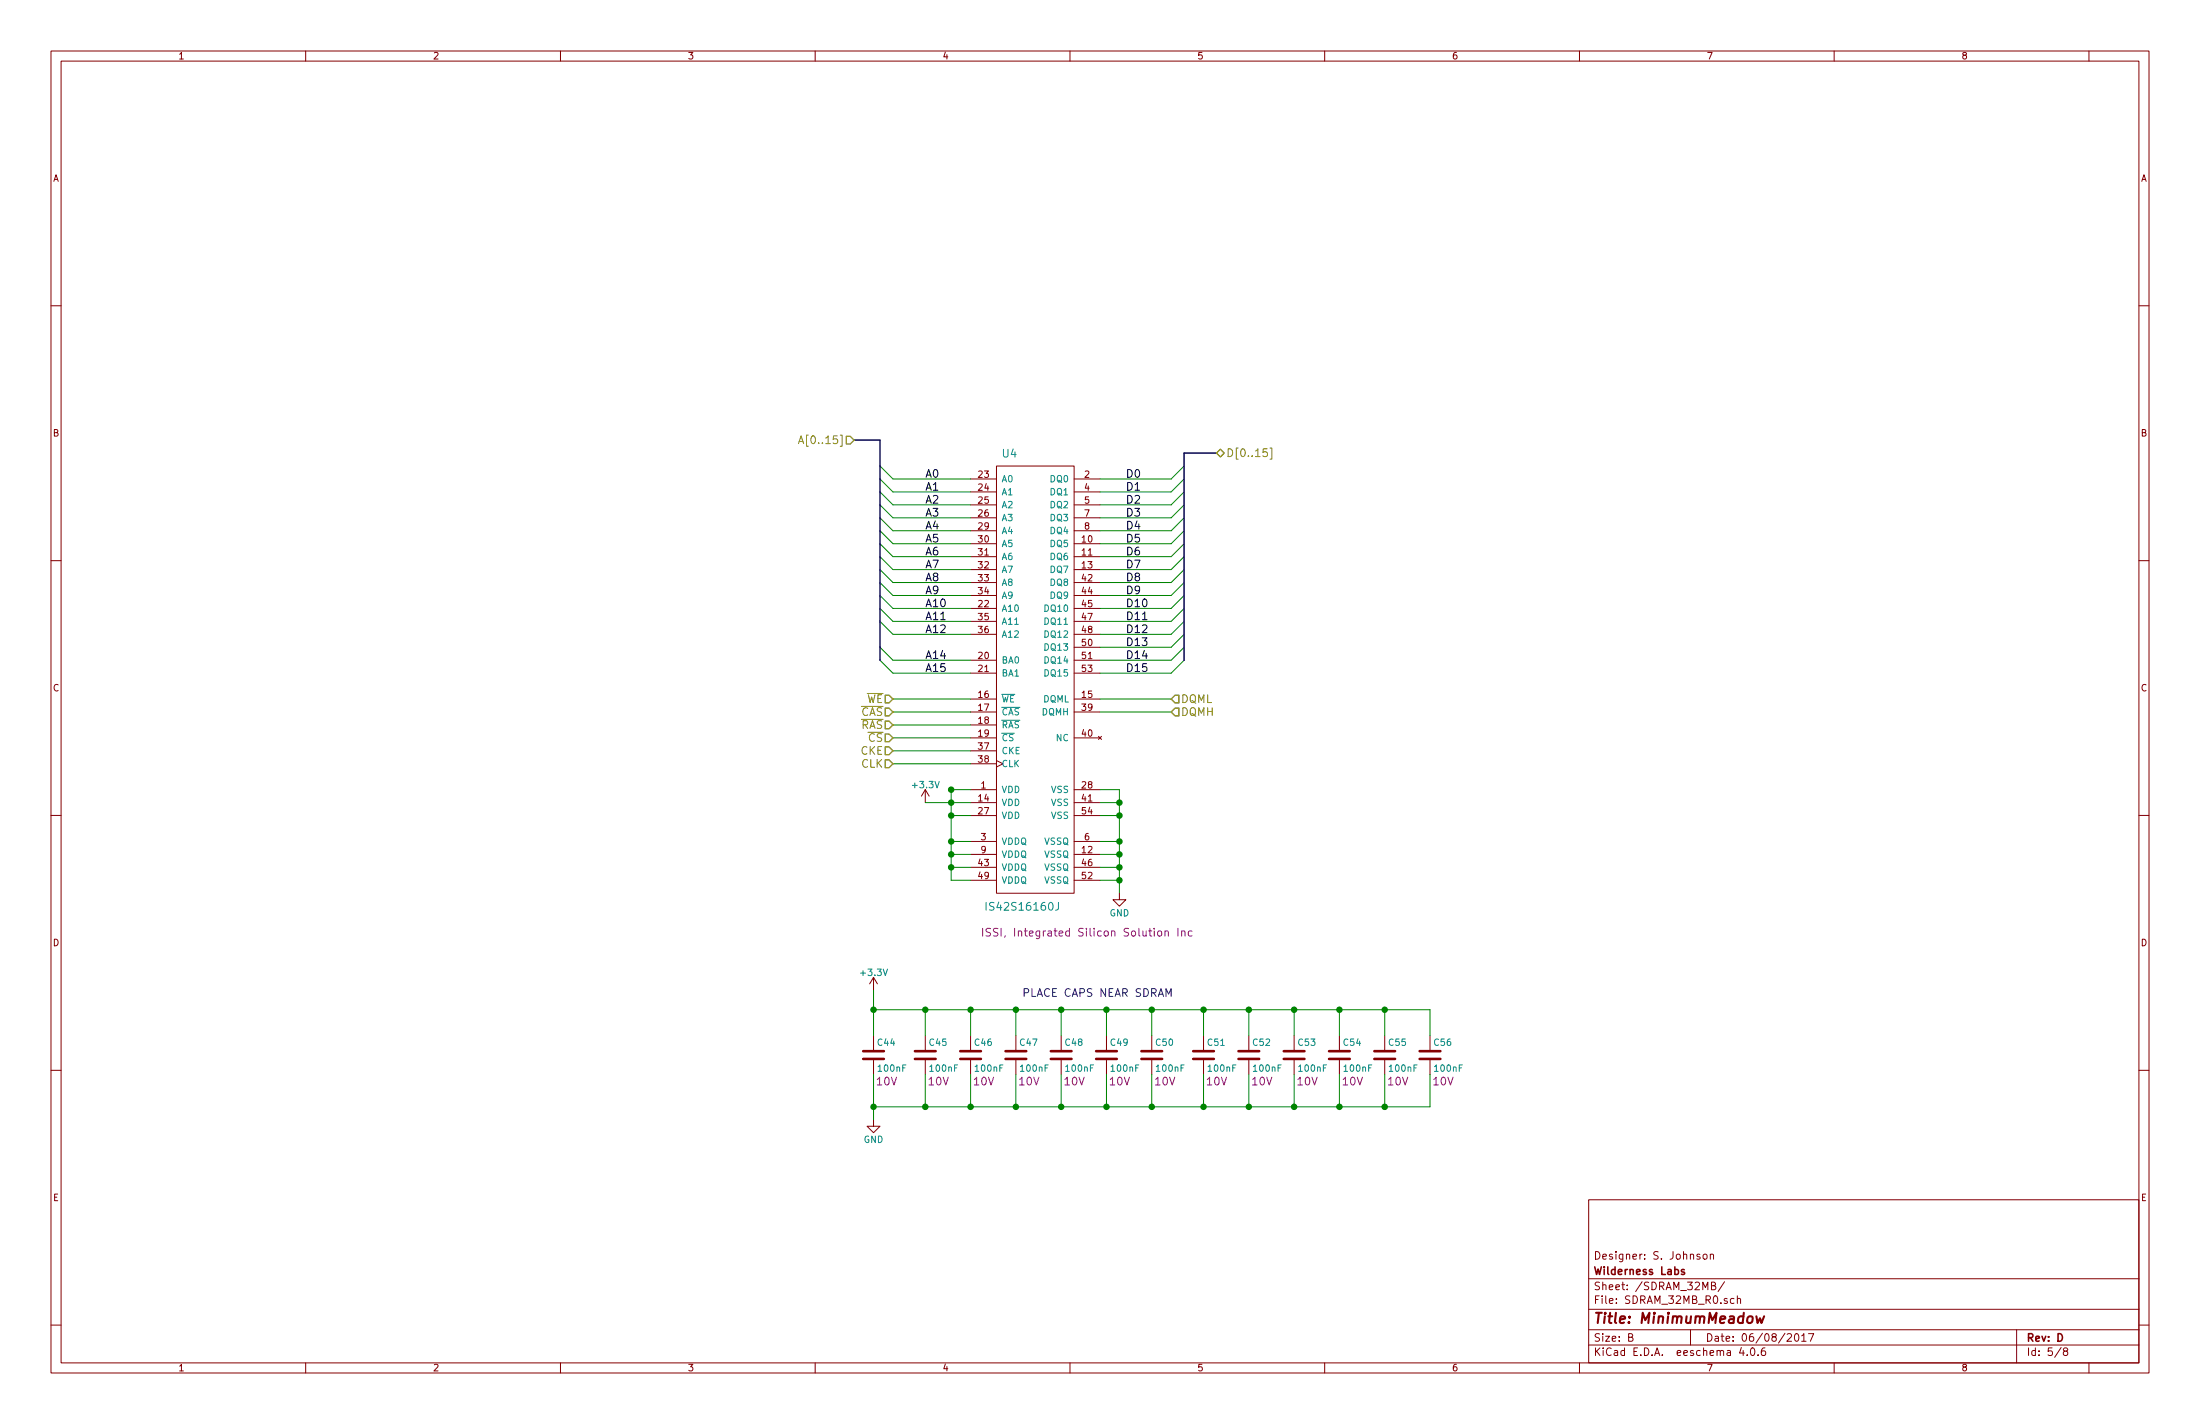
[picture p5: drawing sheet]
<svg xmlns="http://www.w3.org/2000/svg" width="432mm" height="279mm" viewBox="0 0 432 279" stroke-linecap="round" stroke-linejoin="round" font-family="sans-serif">
<g fill="none" stroke="#840000" stroke-width=".2">
<path d="M10 10h411.8v259.4h-411.8zM12 12h407.8v255.4h-407.8zM60 10v2M110 10v2M160 10v2M210 10v2M260 10v2M310 10v2M360 10v2M410 10v2M10 60h2M419.8 60h2"/>
<path d="M190.5 94h5.1M190.5 96.5h5.1M190.5 99.1h5.1M195.6 91.4h15.2v83.9h-15.2zM210.8 94h5.1M210.8 96.5h5.1M210.8 99.1h5.1M10 110h2M190.5 101.6h5.1M190.5 104.1h5.1M190.5 106.7h5.1M190.5 109.2h5.1"/>
<path d="M190.5 119.4h5.1M190.5 111.8h5.1M190.5 114.3h5.1M190.5 116.8h5.1M210.8 101.6h5.1M210.8 104.1h5.1M210.8 106.7h5.1M210.8 109.2h5.1M210.8 119.4h5.1M210.8 111.8h5.1M210.8 114.3h5.1M210.8 116.8h5.1"/>
<path d="M419.8 110h2M190.5 129.5h5.1M190.5 132.1h5.1M190.5 137.2h5.1M190.5 121.9h5.1M190.5 124.5h5.1M190.5 139.7h5.1M210.8 129.5h5.1M210.8 127h5.1M210.8 132.1h5.1M210.8 137.2h5.1M210.8 121.9h5.1"/>
<path d="M210.8 124.5h5.1M210.8 139.7h5.1M10 160h2M181.6 154.9v2.6M181.6 154.9l-.8 1.3M181.6 154.9l.8 1.3M190.5 154.9h5.1M190.5 144.8h5.1M190.5 157.5h5.1M190.5 147.3h5.1M190.5 142.2h5.1M190.5 149.9h5.1"/>
<path d="M195.6 149.2l1.2 .7-1.2 .6M210.8 154.9h5.1M210.8 144.8h5.1M210.8 157.5h5.1M215.6 144.5l.6 .6M216.2 144.5l-.6 .6M419.8 160h2M190.5 160h5.1M190.5 165.1h5.1M190.5 167.6h5.1M190.5 172.7h5.1M190.5 170.2h5.1"/>
<path d="M210.8 160h5.1M210.8 165.1h5.1M210.8 167.6h5.1M210.8 172.7h5.1M210.8 170.2h5.1M219.7 175.3v1.2h1.3l-1.3 1.3-1.3-1.3h1.3M171.4 191.8v2.5M171.4 191.8l-.7 1.2M171.4 191.8l.8 1.2M10 210h2M171.4 219.7v1.3h1.3l-1.3 1.3-1.2-1.3h1.2M171.4 203.2v2.8"/>
<path d="M171.4 208v2.8M181.6 203.2v2.8M181.6 208v2.8M190.5 203.2v2.8M190.5 208v2.8M199.4 203.2v2.8M199.4 208v2.8M208.3 203.2v2.8M208.3 208v2.8M217.2 203.2v2.8M217.2 208v2.8M226.1 203.2v2.8"/>
<path d="M226.1 208v2.8M236.2 203.2v2.8M236.2 208v2.8M245.1 203.2v2.8M245.1 208v2.8M254 203.2v2.8M254 208v2.8M262.9 203.2v2.8M262.9 208v2.8M271.8 203.2v2.8M271.8 208v2.8M280.7 203.2v2.8"/>
<path d="M280.7 208v2.8M419.8 210h2M311.8 235.4h108v32h-108zM10 260h2M311.8 256.9h108M311.8 250.9h108M333.6 246.2a.37 .37 0 0 0-.6 .1l.1 .2 .5 .1 .1 .2-.2 .3-.5-.1M334.3 246.2l.2-.1 .5 .1 .1 .6-.2 .2-.4 .1-.2-.2zM335.7 246.2l.2-.1 .4 .1v.9M335.7 246.1v1M335.9 252.3l.7-.2v-.4l-.2-.1h-.5v1.5h.6l.2-.2 .1-.3-.4-.3M338.5 251.5l-1.3 1.9"/>
<path d="M340.3 254.8h-.4l-.3 .2 .1 .6 .2 .2 .4-.1M341 254.9l.2-.1h.4v1M341 254.3v1.5M419.8 260h2M60 267.4v2M110 267.4v2M160 267.4v2M210 267.4v2M260 267.4v2M310 267.4v2M311.8 263.9h108M311.8 260.9h108"/>
<path d="M319.7 262.4l.7-.1v-.5l-.2-.1h-.5v1.5h.5l.2-.2 .1-.3-.3-.3M331.8 260.9v3M341.8 264.4l-.4 1.1h1M342.1 265v1M342.9 265.8v.2M343.7 264.6l.2-.1a.8 .8 0 0 1 .5 .7 .8 .8 0 0 1-.5 .8l-.2-.2-.1-.4zM345.1 265.8v.2M346.4 264.5h-.4a1.11 1.11 0 0 0-.2 1.4l.5 .1 .2-.2 .1-.5-.3-.3-.5 .1-.1 .2M350.8 261.8l.6-.1 .2 .4-.9 1.1h.9M352.3 261.8l.3-.1a.8 .8 0 0 1 .5 .7 .8 .8 0 0 1-.5 .8l-.3-.2-.1-.4zM353.6 262.1l.5-.4v1.5M353.6 263.2h.9"/>
<path d="M355 261.7h1l-.7 1.5M360 267.4v2M395.8 260.9v6.5M404.5 264.4l-1.2 1.9M405.3 265.1l-.3-.3 .1-.2 .2-.1h.4l.1 .2v.3l-.5 .1-.3 .3v.3l.3 .3h.3l.2-.3v-.3l-.2-.3M410 267.4v2"/>
</g>
<path d="M344.7 258.3l.3 1.3 .4-1 .3 1 .6-1.3" fill="none" stroke="#840000" stroke-width=".41"/>
<path d="M330.6 249.1a.37 .37 0 0 0-.6 .2l.1 .2 .5 .1 .1 .2-.3 .3-.4-.1" fill="none" stroke="#840000" stroke-width=".3"/>
<path d="M196.6 138.8h3.6M196.6 141.3h3.6M193.5 177.1v1.5M207.7 177.1v1.1a.47 .47 0 0 1-.5 .4" fill="none" stroke="#008484" stroke-width=".2"/>
<path d="M192.9 182.1v1.6M194.4 182.2a.62 .62 0 0 0-.8 .1v.4l.7 .4v.4a.62 .62 0 0 1-.8 .1M231.2 182.1v1.6M231.9 182.8l.1-.1a.36 .36 0 0 1 .6 .2v.8M231.9 182.7v1M234 182.7h-.5l-.3 .3v.4l.2 .2h.6" fill="none" stroke="#840084" stroke-width=".2"/>
<g fill="none" stroke="#840000" stroke-width=".51">
<path d="M169.4 207.8h4.1M169.4 206.2h4.1M179.6 207.8h4M179.6 206.2h4M188.5 207.8h4M188.5 206.2h4M197.4 207.8h4M197.4 206.2h4M206.2 207.8h4.1M206.2 206.2h4.1M215.1 207.8h4.1M215.1 206.2h4.1"/>
<path d="M224 207.8h4.1M224 206.2h4.1M234.2 207.8h4.1M234.2 206.2h4.1M243.1 207.8h4M243.1 206.2h4M252 207.8h4M252 206.2h4M260.9 207.8h4M260.9 206.2h4M269.7 207.8h4.1M269.7 206.2h4.1"/>
<path d="M278.6 207.8h4.1M278.6 206.2h4.1"/>
</g>
<g fill="none" stroke="#008400" stroke-width=".2">
<path d="M172.7 91.4l2.6 2.6h15.2M172.7 94l2.6 2.5h15.2M172.7 96.5l2.6 2.6h15.2M172.7 99.1l2.6 2.5h15.2M232.4 91.4l-2.5 2.6h-14M232.4 94l-2.5 2.5h-14M232.4 96.5l-2.5 2.6h-14M232.4 99.1l-2.5 2.5h-14M172.7 101.6l2.6 2.5h15.2M172.7 104.1l2.6 2.6h15.2M172.7 106.7l2.6 2.5h15.2M172.7 109.2l2.6 2.6h15.2"/>
<path d="M172.7 111.8l2.6 2.5h15.2M172.7 114.3l2.6 2.5h15.2M172.7 116.8l2.6 2.6h15.2M172.7 119.4l2.6 2.5h15.2M232.4 101.6l-2.5 2.5h-14M232.4 104.1l-2.5 2.6h-14M232.4 106.7l-2.5 2.5h-14M232.4 109.2l-2.5 2.6h-14M232.4 111.8l-2.5 2.5h-14M232.4 114.3l-2.5 2.5h-14M232.4 116.8l-2.5 2.6h-14M232.4 119.4l-2.5 2.5h-14"/>
<path d="M172.7 121.9l2.6 2.6h15.2M172.7 127l2.6 2.5h15.2M172.7 129.5l2.6 2.6h15.2M175.3 137.2h15.2M175.3 139.7h15.2M215.9 137.2h14M215.9 139.7h14M232.4 121.9l-2.5 2.6h-14M232.4 127l-2.5 2.5h-14M232.4 129.5l-2.5 2.6h-14M232.4 124.5l-2.5 2.5h-14M175.3 142.2h15.2"/>
<path d="M175.3 144.8h15.2M175.3 147.3h15.2M175.3 149.9h15.2M181.6 157.5h8.9M190.5 154.9h-3.8v17.8h3.8M215.9 157.5h3.8M215.9 154.9h3.8v20.4M186.7 160h3.8M186.7 165.1h3.8M186.7 167.6h3.8M186.7 170.2h3.8M215.9 160h3.8"/>
<path d="M215.9 165.1h3.8M215.9 167.6h3.8M215.9 170.2h3.8M215.9 172.7h3.8M171.4 194.3v8.9M171.4 198.1h109.3v5.1M181.6 198.1v5.1M190.5 198.1v5.1M199.4 198.1v5.1M208.3 198.1v5.1M217.2 198.1v5.1M226.1 198.1v5.1"/>
<path d="M236.2 198.1v5.1M245.1 198.1v5.1M254 198.1v5.1M262.9 198.1v5.1M271.8 198.1v5.1M171.4 210.8v8.9M181.6 210.8v6.4M190.5 210.8v6.4M199.4 210.8v6.4M208.3 210.8v6.4M217.2 210.8v6.4M226.1 210.8v6.4"/>
<path d="M236.2 210.8v6.4M245.1 210.8v6.4M254 210.8v6.4M262.9 210.8v6.4M271.8 210.8v6.4M280.7 210.8v6.4h-109.3"/>
</g>
<g fill="#008400" stroke="#008400" stroke-width=".25">
<circle cx="171.5" cy="198.1" r=".51"/>
<circle cx="171.5" cy="217.2" r=".51"/>
<circle cx="181.6" cy="198.1" r=".51"/>
<circle cx="190.5" cy="198.1" r=".51"/>
<circle cx="199.4" cy="198.1" r=".51"/>
<circle cx="208.3" cy="198.1" r=".51"/>
<circle cx="217.2" cy="198.1" r=".51"/>
<circle cx="226.1" cy="198.1" r=".51"/>
<circle cx="236.2" cy="198.1" r=".51"/>
<circle cx="245.1" cy="198.1" r=".51"/>
<circle cx="254" cy="198.1" r=".51"/>
<circle cx="262.9" cy="198.1" r=".51"/>
<circle cx="271.8" cy="198.1" r=".51"/>
<circle cx="181.6" cy="217.2" r=".51"/>
<circle cx="190.5" cy="217.2" r=".51"/>
<circle cx="199.4" cy="217.2" r=".51"/>
<circle cx="208.3" cy="217.2" r=".51"/>
<circle cx="217.2" cy="217.2" r=".51"/>
<circle cx="226.1" cy="217.2" r=".51"/>
<circle cx="236.2" cy="217.2" r=".51"/>
<circle cx="245.1" cy="217.2" r=".51"/>
<circle cx="254" cy="217.2" r=".51"/>
<circle cx="262.9" cy="217.2" r=".51"/>
<circle cx="271.8" cy="217.2" r=".51"/>
<circle cx="186.7" cy="154.9" r=".51"/>
<circle cx="186.7" cy="157.5" r=".51"/>
<circle cx="186.7" cy="160" r=".51"/>
<circle cx="186.7" cy="165.1" r=".51"/>
<circle cx="186.7" cy="167.6" r=".51"/>
<circle cx="186.7" cy="170.2" r=".51"/>
<circle cx="219.7" cy="170.2" r=".51"/>
<circle cx="219.7" cy="157.5" r=".51"/>
<circle cx="219.7" cy="160" r=".51"/>
<circle cx="219.7" cy="165.1" r=".51"/>
<circle cx="219.7" cy="167.6" r=".51"/>
<circle cx="219.7" cy="172.7" r=".51"/>
</g>
<path d="M228.9 195.5v-1.5l.5 1.1 .5-1.1v1.5" fill="none" stroke="#0000c2" stroke-width=".2"/>
<path d="M167.6 86.4h5.1v43.1M238.8 88.9h-6.4v40.6" fill="none" stroke="#000084" stroke-width=".3"/>
<path d="M156.7 87l.5-1.5 .5 1.5M156.8 86.6h.8M248.7 88.1h-.7l-.1 .7 .2-.2 .5 .1 .2 .6-.3 .3-.6-.2M249.3 87.9h.3v2.2h-.3M169.1 138.6h4.2M169.1 141.1h4.2" fill="none" stroke="#848400" stroke-width=".2"/>
<path d="M166.1 85.6h.8l.7 .8-.7 .7h-.8zM238.8 88.9l.7-.8 .8 .8-.8 .8zM173.7 136.4h.8l.8 .8-.8 .7h-.8zM173.7 138.9h.8l.8 .8-.8 .8h-.8zM230.6 136.4h.8v1.5h-.8l-.7-.7zM230.6 138.9h.8v1.6h-.8l-.7-.8zM173.7 141.5h.8l.8 .7-.8 .8h-.8zM173.7 144h.8l.8 .8-.8 .7h-.8zM173.7 146.6h.8l.8 .7-.8 .8h-.8zM173.7 149.1h.8l.8 .8-.8 .7h-.8z" fill="none" stroke="#848400" stroke-width=".25"/>
<text font-size="2.8" fill="#840000" x="312.8" y="259.7">Title: MinimumMeadow</text>
<g font-size="2.1" fill="#848400">
<text x="158" y="87.1">A[0..15]</text>
<text x="240.7" y="89.7">D[0..15]</text>
<text x="169.9" y="137.9">WE</text>
<text x="231.8" y="137.9">DQML</text>
<text x="168.9" y="140.5">CAS</text>
<text x="168.9" y="143">RAS</text>
<text x="231.8" y="140.5">DQMH</text>
<text x="168.9" y="148.1">CKE</text>
<text x="170.4" y="145.5">CS</text>
<text x="169" y="150.6">CLK</text>
</g>
<g font-size="2.1" fill="#008484">
<text x="196.8" y="89.8">U4</text>
<text x="194.2" y="178.7">IS42S16160J</text>
</g>
<g font-size="2.1">
<text x="181.6" y="93.7">A0</text>
<text x="221" y="93.7">D0</text>
<text x="181.6" y="96.3">A1</text>
<text x="181.6" y="98.8">A2</text>
<text x="181.6" y="101.3">A3</text>
<text x="221" y="96.3">D1</text>
<text x="221" y="98.8">D2</text>
<text x="221" y="101.3">D3</text>
<text x="181.6" y="103.9">A4</text>
<text x="181.6" y="106.4">A5</text>
<text x="221" y="103.9">D4</text>
<text x="221" y="106.4">D5</text>
<text x="181.6" y="109">A6</text>
<text x="181.6" y="111.5">A7</text>
<text x="221" y="109">D6</text>
<text x="221" y="111.5">D7</text>
<text x="181.6" y="114">A8</text>
<text x="181.6" y="116.6">A9</text>
<text x="181.6" y="119.1">A10</text>
<text x="221" y="114">D8</text>
<text x="221" y="116.6">D9</text>
<text x="221" y="119.1">D10</text>
<text x="181.6" y="121.7">A11</text>
<text x="181.6" y="124.2">A12</text>
<text x="221" y="121.7">D11</text>
<text x="221" y="124.2">D12</text>
<text x="181.6" y="129.3">A14</text>
<text x="181.6" y="131.8">A15</text>
<text x="221" y="126.7">D13</text>
<text x="221" y="129.3">D14</text>
<text x="221" y="131.8">D15</text>
</g>
<g font-size="2.1" fill="#840084">
<text x="195.5" y="183.7">ISSI, Integrated Silicon Solution Inc</text>
<text x="172.1" y="213">10V</text>
<text x="182.3" y="213">10V</text>
<text x="191.2" y="213">10V</text>
<text x="200.1" y="213">10V</text>
<text x="208.9" y="213">10V</text>
<text x="217.8" y="213">10V</text>
<text x="226.7" y="213">10V</text>
<text x="236.9" y="213">10V</text>
<text x="245.8" y="213">10V</text>
<text x="254.7" y="213">10V</text>
<text x="263.6" y="213">10V</text>
<text x="272.4" y="213">10V</text>
<text x="281.3" y="213">10V</text>
</g>
<text font-size="2.1" fill="#0000c2" x="200.7" y="195.6">PLACE CAPS NEAR SDRAM</text>
<g font-size="2.1" fill="#840000">
<text x="312.8" y="250.1">Wilderness Labs</text>
<text x="312.8" y="247.1">Designer: S. Johnson</text>
<text x="312.8" y="255.8">File: SDRAM_32MB_R0.sch</text>
<text x="312.8" y="253.1">Sheet: /SDRAM_32MB/</text>
<text x="312.8" y="263.2">Size: B</text>
<text x="334.8" y="263.2">Date: 06/08/2017</text>
<text x="397.8" y="263.2">Rev: D</text>
<text x="312.8" y="266">KiCad E.D.A. eeschema 4.0.6</text>
<text x="397.8" y="266">Id: 5/8</text>
</g>
<g font-size="1.8" fill="#840000">
<text x="35" y="11.6">1</text>
<text x="85" y="11.6">2</text>
<text x="135" y="11.6">3</text>
<text x="185" y="11.6">4</text>
<text x="235" y="11.6">5</text>
<text x="285" y="11.6">6</text>
<text x="335" y="11.6">7</text>
<text x="385" y="11.6">8</text>
<text x="10.4" y="35.6">A</text>
<text x="420.2" y="35.6">A</text>
<text x="10.4" y="85.6">B</text>
<text x="420.2" y="85.6">B</text>
<text x="192.1" y="93.7">23</text>
<text x="212.9" y="93.7">2</text>
<text x="192.1" y="96.3">24</text>
<text x="192.1" y="98.8">25</text>
<text x="192.1" y="101.3">26</text>
<text x="212.9" y="96.3">4</text>
<text x="212.9" y="98.8">5</text>
<text x="212.9" y="101.3">7</text>
<text x="192.1" y="106.4">30</text>
<text x="192.1" y="103.9">29</text>
<text x="212.4" y="106.4">10</text>
<text x="212.9" y="103.9">8</text>
<text x="192.1" y="109">31</text>
<text x="192.1" y="111.5">32</text>
<text x="212.4" y="109">11</text>
<text x="212.4" y="111.5">13</text>
<text x="192.1" y="119.1">22</text>
<text x="192.1" y="114">33</text>
<text x="192.1" y="116.6">34</text>
<text x="212.4" y="114">42</text>
<text x="212.4" y="116.6">44</text>
<text x="212.4" y="119.1">45</text>
<text x="192.1" y="121.7">35</text>
<text x="192.1" y="124.2">36</text>
<text x="212.4" y="121.7">47</text>
<text x="212.4" y="124.2">48</text>
<text x="192.1" y="129.3">20</text>
<text x="192.1" y="131.8">21</text>
<text x="212.4" y="126.7">50</text>
<text x="212.4" y="129.3">51</text>
<text x="212.4" y="131.8">53</text>
<text x="10.4" y="135.6">C</text>
<text x="192.1" y="136.9">16</text>
<text x="212.4" y="136.9">15</text>
<text x="420.2" y="135.6">C</text>
<text x="192.1" y="139.4">17</text>
<text x="192.1" y="142">18</text>
<text x="212.4" y="139.4">39</text>
<text x="192.1" y="147.1">37</text>
<text x="192.1" y="149.6">38</text>
<text x="192.1" y="144.5">19</text>
<text x="212.4" y="144.5">40</text>
<text x="192.6" y="154.7">1</text>
<text x="212.4" y="154.7">28</text>
<text x="192.1" y="157.2">14</text>
<text x="192.1" y="159.8">27</text>
<text x="212.4" y="157.2">41</text>
<text x="212.4" y="159.8">54</text>
<text x="192.6" y="164.8">3</text>
<text x="192.6" y="167.4">9</text>
<text x="212.4" y="167.4">12</text>
<text x="212.9" y="164.8">6</text>
<text x="192.1" y="169.9">43</text>
<text x="192.1" y="172.5">49</text>
<text x="212.4" y="172.5">52</text>
<text x="212.4" y="169.9">46</text>
<text x="10.4" y="185.6">D</text>
<text x="420.2" y="185.6">D</text>
<text x="10.4" y="235.6">E</text>
<text x="420.2" y="235.6">E</text>
<text x="35" y="269">1</text>
<text x="85" y="269">2</text>
<text x="135" y="269">3</text>
<text x="185" y="269">4</text>
<text x="235" y="269">5</text>
<text x="285" y="269">6</text>
<text x="335" y="269">7</text>
<text x="385" y="269">8</text>
</g>
<g font-size="1.8" fill="#008484">
<text x="196.6" y="94.6">A0</text>
<text x="206.2" y="94.6">DQ0</text>
<text x="196.6" y="97.2">A1</text>
<text x="196.6" y="99.7">A2</text>
<text x="206.2" y="97.2">DQ1</text>
<text x="206.2" y="99.7">DQ2</text>
<text x="196.6" y="107.3">A5</text>
<text x="196.6" y="102.2">A3</text>
<text x="196.6" y="104.8">A4</text>
<text x="206.2" y="102.2">DQ3</text>
<text x="206.2" y="104.8">DQ4</text>
<text x="206.2" y="107.3">DQ5</text>
<text x="196.6" y="109.9">A6</text>
<text x="196.6" y="112.4">A7</text>
<text x="206.2" y="109.9">DQ6</text>
<text x="206.2" y="112.4">DQ7</text>
<text x="196.6" y="114.9">A8</text>
<text x="196.6" y="117.5">A9</text>
<text x="206.2" y="114.9">DQ8</text>
<text x="206.2" y="117.5">DQ9</text>
<text x="196.6" y="120">A10</text>
<text x="196.6" y="122.6">A11</text>
<text x="196.6" y="125.1">A12</text>
<text x="205.2" y="120">DQ10</text>
<text x="205.2" y="122.6">DQ11</text>
<text x="205.2" y="125.1">DQ12</text>
<text x="196.6" y="130.2">BA0</text>
<text x="205.2" y="127.6">DQ13</text>
<text x="205.2" y="130.2">DQ14</text>
<text x="196.6" y="132.7">BA1</text>
<text x="196.6" y="137.8">WE</text>
<text x="204.6" y="137.8">DQML</text>
<text x="205.2" y="132.7">DQ15</text>
<text x="196.6" y="140.3">CAS</text>
<text x="196.6" y="142.9">RAS</text>
<text x="204.4" y="140.3">DQMH</text>
<text x="196.6" y="148">CKE</text>
<text x="196.6" y="145.4">CS</text>
<text x="207.2" y="145.4">NC</text>
<text x="179.3" y="154.6">+3.3V</text>
<text x="196.6" y="155.6">VDD</text>
<text x="196.6" y="150.5">CLK</text>
<text x="206.3" y="155.6">VSS</text>
<text x="196.6" y="158.1">VDD</text>
<text x="196.6" y="160.7">VDD</text>
<text x="206.3" y="158.1">VSS</text>
<text x="206.3" y="160.7">VSS</text>
<text x="196.6" y="165.7">VDDQ</text>
<text x="204.9" y="165.7">VSSQ</text>
<text x="196.6" y="168.3">VDDQ</text>
<text x="196.6" y="170.8">VDDQ</text>
<text x="196.6" y="173.4">VDDQ</text>
<text x="204.9" y="168.3">VSSQ</text>
<text x="204.9" y="173.4">VSSQ</text>
<text x="204.9" y="170.8">VSSQ</text>
<text x="217.8" y="179.8">GND</text>
<text x="169.1" y="191.5">+3.3V</text>
<text x="172.3" y="205.2">C44</text>
<text x="182.5" y="205.2">C45</text>
<text x="191.4" y="205.2">C46</text>
<text x="200.3" y="205.2">C47</text>
<text x="209.1" y="205.2">C48</text>
<text x="218" y="205.2">C49</text>
<text x="226.9" y="205.2">C50</text>
<text x="237.1" y="205.2">C51</text>
<text x="246" y="205.2">C52</text>
<text x="254.9" y="205.2">C53</text>
<text x="263.8" y="205.2">C54</text>
<text x="272.6" y="205.2">C55</text>
<text x="281.5" y="205.2">C56</text>
<text x="172.5" y="210.3">100nF</text>
<text x="182.7" y="210.3">100nF</text>
<text x="191.5" y="210.3">100nF</text>
<text x="200.4" y="210.3">100nF</text>
<text x="209.3" y="210.3">100nF</text>
<text x="218.2" y="210.3">100nF</text>
<text x="227.1" y="210.3">100nF</text>
<text x="237.3" y="210.3">100nF</text>
<text x="246.2" y="210.3">100nF</text>
<text x="255" y="210.3">100nF</text>
<text x="263.9" y="210.3">100nF</text>
<text x="272.8" y="210.3">100nF</text>
<text x="281.7" y="210.3">100nF</text>
<text x="169.5" y="224.2">GND</text>
</g>
</svg>
